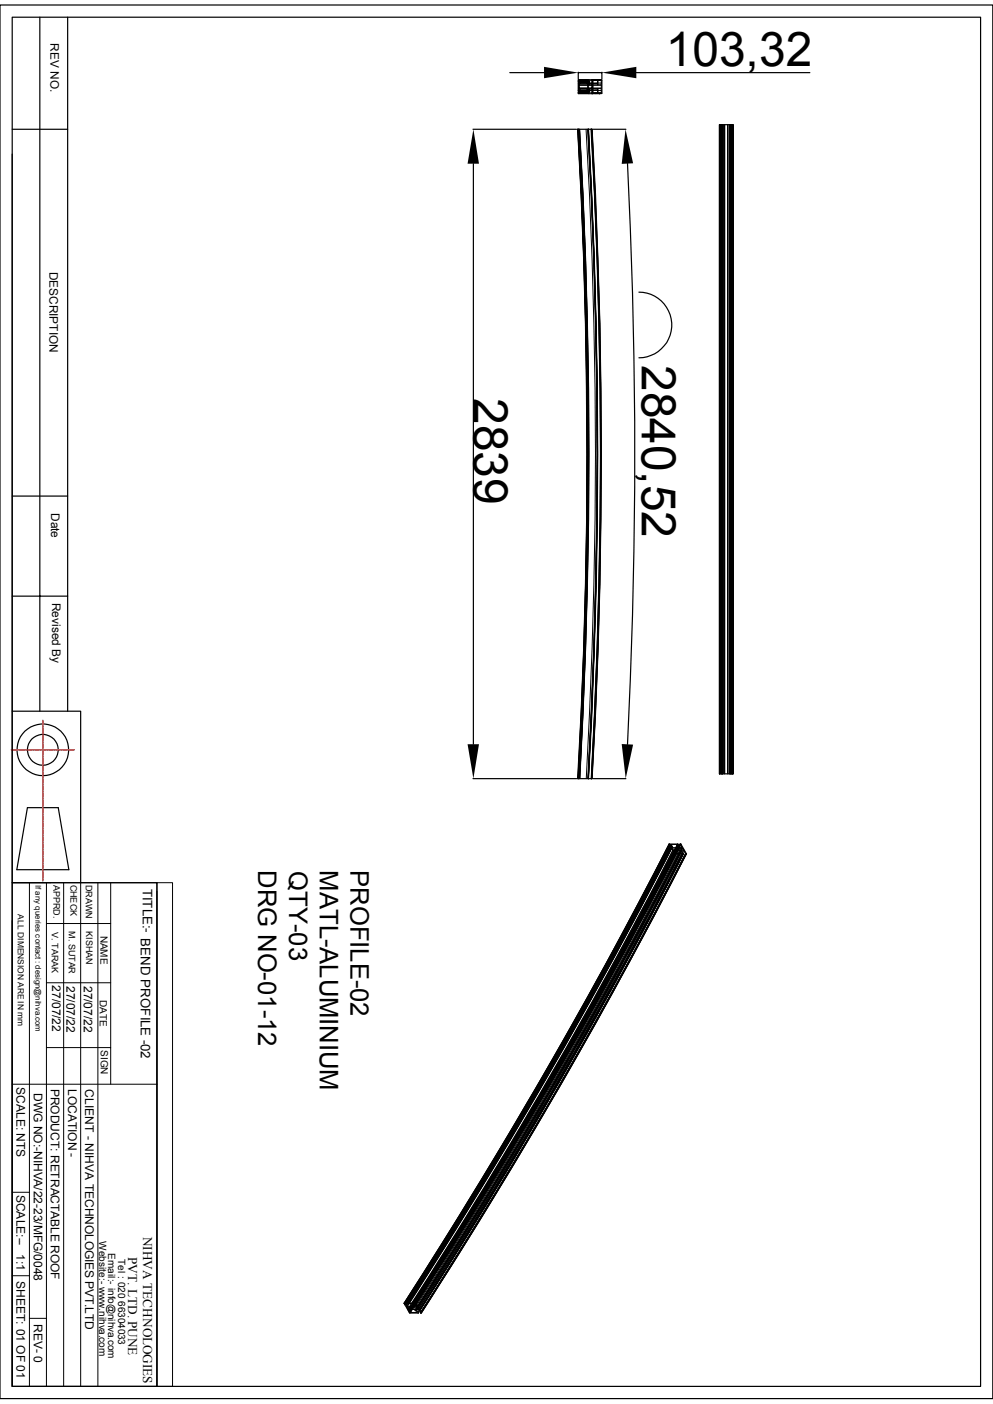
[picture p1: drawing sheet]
<svg xmlns="http://www.w3.org/2000/svg" width="210mm" height="297mm" viewBox="0 0 210 297" stroke-linecap="round" stroke-linejoin="round" font-family="sans-serif">
<g fill="none" stroke="#000" stroke-width=".25">
<path d="M0 1.1h210v294.8h-210zM2.6 3.6h204.8v289.7h-204.8zM8.4 3.6v146.9M14.3 3.6v146.9M107.8 15.4h7.3M122.3 15.3v1.4M122.3 15.4h5M122.4 19.4h.2M122.4 17.3h.2M122.4 19.2h.2M122.4 17.4h.2M122.4 19.4l-.1 .1 .1 .3h2.1"/>
<path d="M122.4 19.2l.2 .1-.2 .1M122.4 17.3l.2 .1-.3 .1v1.7h.1M122.5 18h2.7v.6h-2.7zM122.6 17.1l-.1-.1h2v.6h-.4l.4 .1v.2h-2v-.2h.2M122.7 19h-.2v-.3h2v.3h-.4v.1h.4v.6h-2l.1-.1M124.1 19h-1.4l.1 .3-.2 .3h1.9M124.4 17v.1M124.4 17.7v.2M124.4 18v.6M124.4 18.7v.3M124.4 19.6v.1M124.5 17.1h-1.9l.2 .3-.1 .3h1.4"/>
<path d="M124.5 19.7h.1M124.5 16.9h-2.2v.3l.1 .1M125.2 19.7v-1h-.7v1M125.2 17v.9h-.7v-.9M125.2 19.8h.1M125.2 16.9h.1M125.2 16.9h-.7l.7 .1M125.2 19.7h-.7v.1h.7M125.2 19.7v.1M125.2 16.9v.1M127.2 19.8h-.5M127.2 19.7l.1-2.8h-2v2.9h1.5"/>
<path d="M127.3 15.3v1.4M134.6 15.4h36.7M2.6 32.6v117.9h14.5v36.2M2.6 27.3h11.7M100 27.3h21.9M100.1 34.6v122.8M122.2 27.3h2.8M122.2 27.3a1212.3 1212.3 0 0 1 0 137.4h.1M122.2 27.3a1199.3 1199.3 0 0 1 .1 137.4M124.4 27.3a1212.3 1212.3 0 0 1 0 137.4M124.5 27.3a1212.3 1212.3 0 0 1 0 137.4M125 27.3h.1"/>
<path d="M125 27.3a1199.3 1199.3 0 0 1 .1 137.4M125.1 27.3a1212.3 1212.3 0 0 1 0 137.4M125.2 27.3a1189.8 1189.8 0 0 1 0 137.4 1212.3 1212.3 0 0 0 0-137.4zM125.3 27.3h-.2M125.5 27.3h6.9M132.7 34.6a1224.2 1224.2 0 0 1 0 122.9M152.1 26.4l.1 137.3zM152.2 26.4h2.8M155 26.4l.1 137.3zM135.1 61.8a6.9 6.9 0 0 1 7 6.9 6.9 6.9 0 0 1-7 7M2.6 104.9h11.7M2.6 126.1h11.7"/>
<path d="M2.6 150.5v36.2M5.8 170.9h6.5l2.3 13.1h-11zM100 164.7h22M125.2 164.7h-2.9M125.5 164.7h6.9M141.5 178.6a1120.6 1120.6 0 0 1-56 97.1M141.5 178.6h1.8M141.6 178.6a1158.9 1158.9 0 0 1-56.1 97.1M143.3 178.7l.3 .4M143.3 178.6a1144.1 1144.1 0 0 1-56.1 97.1M143.3 178.6h.1a1106.7 1106.7 0 0 1-56.1 97.1h-.1M143.4 178.6a1093.3 1093.3 0 0 1-56.2 97.2l.5 .6 .3-.4"/>
<path d="M143.8 178.6a1120.6 1120.6 0 0 1-56 97.1M143.8 178.6h.1a1153.6 1153.6 0 0 1-56.1 97.1M143.9 178.6h.1M144 178.6a1144.1 1144.1 0 0 1-56.1 97.1M144 178.6a1120.6 1120.6 0 0 1-56.1 97.1M144 178.6l1.2 2a1128.4 1128.4 0 0 1-56.1 97.1l-1.1-2M152.2 163.7h2.8M2.6 186.7h30.6v106.6h-30.6zM2.6 194.8v98.5M145.2 180.6a1148.9 1148.9 0 0 1-56.1 97.1M85.5 275.7l.1 .3 .3 .1h-.2l.7 1.2 .3 .1-.2 .1M85.5 275.7h1.7"/>
<path d="M85.5 275.7h.1M85.7 275.8l.4 .4h-.2l.1 .2M85.7 275.8h-.1h1.6l.3 .4h-.3l.1-.3M85.7 275.8h.1M85.8 276l-.1 .1M86.1 276.2h.1M86.3 277h1.6l.2 .2-.3 .1h.3l.2 .4h-1.6l.1-.3zM86.4 275.8l-.3 .4M86.4 275.8l-.4 .6M86.5 277.5l.2 .2h1.7M86.5 276.5l-.2 .4h2.2l-.2-.4h-2.2l.2 .4M86.6 277l-.2 .2"/>
<path d="M86.6 277.3l-.1 .2M86.8 277.5l-.1 .2M87.2 277l-.4 .5M87.2 276.2h.3l.1 .2M87.8 275.7h.1M87.8 275.7v.1M87.8 275.8l.4 .6h-2.2M87.9 277l-.1 .2M88.7 277.2l-.3 .5M88.7 277.3l-.2 .4M88.9 277.7l-.4-.7h-.5l.4 .7M88.9 277.7h.1"/>
<path d="M88.9 277.7h.2M89.1 277.7h.1"/>
<circle cx="9.1" cy="158.6" r="5.5"/>
<circle cx="9.1" cy="158.6" r="3.3"/>
</g>
<g fill="none" stroke="#808080" stroke-width=".25">
<path d="M122.4 19.2h.2M122.4 19.4h.2M122.4 17.3h.2M122.4 17.5h.2M122.8 19.3h1.7M122.8 17.4h1.7M122.8 19.1h1.3M122.8 17.6h1.3M124.6 16.9h.6M124.6 19.7h.6M125.3 16.9h1.9M125.3 19.7h1.9"/>
<path d="M85.8 275.8h-.1M85.9 276l-.1 .1M86.1 275.8l-.1 .2M86.4 275.8l-.3 .4M86.7 277.4l-.1 .1M86.8 277l-.1 .2M86.9 277l-.2 .2M87.1 277l-.3 .4M88.7 277.2l-.3 .5M88.7 277.3l-.2 .4"/>
</g>
<g fill="none" stroke="#000" stroke-width=".21">
<path d="M122.3 16.9h2v.3M122.3 19.2h2M122.3 19.5h2M122.3 17.2h2M122.4 16.9l-.1 .4h.3v.2h-.3v1.7l.3 .1v.1h-.3l.1 .4M122.5 19.6v.1M122.5 17v.1M122.5 17.7v.2M122.5 18v.6M122.5 18.7v.3M122.6 17.4h1.7v1.8M122.7 19h.1"/>
<path d="M122.7 19.2h1.6M122.8 19.3l-.2 .3M122.8 17.6l-.1 .1M122.8 19h1.9h-.6M122.8 17.6h1.8h-.5M122.8 19.4h1.5M122.8 17.4l1.6 .1M122.8 19.1v.2M122.8 19.3h1.9M123.6 17.3h.8h-1.8h1.8M123.8 19.8h.4M123.8 16.9h.4"/>
<path d="M124.1 17.6v.1M124.1 19v.1M124.2 17.7h.4M124.3 17.2v.1M124.3 19.2h.1M124.3 19.5v.2h-2M124.4 19.2h-1.8h1.8h-.8M124.4 17.5h-2.1M124.4 19.2h.1h-2h2v.2h-2h2h-1.9l1.7 .1M124.4 17.3h.1h-2h2v.2h-2h2h-.1M124.4 19.2h.1M124.4 17.3h.1"/>
<path d="M124.5 17.1l.2 .3M124.5 17v.9v-.2h1.9v.2M124.5 17v.6h.7M124.5 16.9h.1M124.5 19.7v.1M124.6 16.9l-.1 .1M124.6 16.9h1.8h-1.2M124.6 19.7h1.8h-1.2M124.6 19h.1M124.7 19.3l-.2 .3M124.7 19h.1M124.7 17.4l-.1 .2"/>
<path d="M124.7 17.4h-1.9v.2M124.7 19.1v.2M125.2 19.7v.1M125.2 16.9l2 .1v.6M125.2 18.7h1.9l.1 .4h-2zM125.2 19.7h2M125.2 16.9h2M125.2 16.9h.1M125.2 17.6v.3h1.9l.1-.3M125.2 18h2v.6h-2zM125.2 19.7h.1M125.2 17.6h2"/>
<path d="M125.2 17v.6M125.2 19.7v-.6h-.7v.6M125.3 16.9v2.9M126 17h.4v.9M126 19.7h.4M126 16.9h.4M126.1 17.6v.1M126.1 19v.1M126.4 18.7v.3h-1.9v-.3v1M126.4 17v.6M126.4 19.1v.6M126.4 19.8h-.4"/>
<path d="M126.4 18.7v1M126.7 17h.3M126.7 19.7h.3M126.8 16.9h.4M127.2 19.8h-.5M127.2 19.1v.6h-2M122.2 27.3a1199.3 1199.3 0 0 1 .1 137.4M122.4 27.3a1199.3 1199.3 0 0 1 0 137.4M122.5 27.3a1199.3 1199.3 0 0 1 0 137.4M122.6 27.3a1239.2 1239.2 0 0 1 0 137.4 1199.3 1199.3 0 0 0 0-137.4M124 27.3a1199.3 1199.3 0 0 1 0 137.4M124.4 27.3a1212.3 1212.3 0 0 1 0 137.4h.1"/>
<path d="M125.1 27.3a1212.3 1212.3 0 0 1 0 137.4M125.2 27.3a1212.3 1212.3 0 0 1 0 137.4M152.2 26.4v137.3M152.4 26.4v137.3M152.5 26.4v137.3M152.5 26.4v137.3zM152.6 26.4v137.3zM152.7 26.4v137.3M152.7 26.4v137.3zM152.8 26.4v137.3M152.9 26.4v137.3M153.2 26.4v137.3"/>
<path d="M153.3 26.4v137.3M153.9 26.4v137.3M154 26.4v137.3M154.3 26.4v137.3M154.4 26.4v137.3M154.4 26.4v137.3zM154.5 26.4v137.3zM154.6 26.4v137.3M154.6 26.4v137.3zM154.7 26.4v137.3zM154.8 26.4v137.3M154.9 26.4v137.3"/>
<path d="M155 26.4v137.3M122.3 164.7a1212.3 1212.3 0 0 0 0-137.4 1199.3 1199.3 0 0 1 0 137.4M124.3 164.7a1212.3 1212.3 0 0 0 0-137.4 1199.3 1199.3 0 0 1 .1 137.4M141.5 178.6a1128.4 1128.4 0 0 1-56 97.1M141.5 178.6h.1M141.5 178.6l.1 .2M141.6 178.8l.2 .1M141.6 178.8a1128.4 1128.4 0 0 1-56 97.1M141.7 178.6a1081.8 1081.8 0 0 1-56 97.2M141.7 178.6a1144.1 1144.1 0 0 1-56.1 97.2M141.7 178.6h1.6l.2 .4M141.7 178.7h.1"/>
<path d="M141.8 179a1128.4 1128.4 0 0 1-56.1 97.1M141.8 179a1164.8 1164.8 0 0 1-56 97M141.8 178.7a1138.6 1138.6 0 0 1-56 97.1M141.8 178.7l.3 .2M141.8 179l.8 1.2M141.9 179h-.1M141.9 179l.1-.1-.1-.1a1192.2 1192.2 0 0 1-56.2 97.2M141.9 179a1145.1 1145.1 0 0 1-56 97M142 179a1144.1 1144.1 0 0 1-56.1 97.1M142.1 178.9l.1 .2M142.1 179.3a1154.5 1154.5 0 0 1-55.7 96.5M142.1 179.3h1.6a1128.4 1128.4 0 0 1-56.1 97.1"/>
<path d="M142.1 179.3l-.2-.2a1128.4 1128.4 0 0 1-56 97.1M142.1 178.9a1146 1146 0 0 1-56 96.9M142.1 179.4h2.3l.2 .4M142.2 179.1a1138.7 1138.7 0 0 1-56.1 97.1M142.2 179.1a1136.4 1136.4 0 0 1-55.8 96.7 1140.9 1140.9 0 0 0 55.8-96.7h-.3M142.3 179.8a1131.2 1131.2 0 0 1-55.8 96.7M142.3 179.8h2.3a1153.6 1153.6 0 0 1-56.1 97.1M142.3 179.8l-.2-.4a1158.9 1158.9 0 0 1-56 97.1M142.4 179.9l.1 .2a1125.2 1125.2 0 0 1-55.9 96.9M142.4 179.9a1128.4 1128.4 0 0 1-56.1 97.1M142.4 179.9h1.6l.1 .2M143.3 179v.1"/>
<path d="M143.3 179a1137.9 1137.9 0 0 1-56 96.9M143.3 179h.2a1120.6 1120.6 0 0 1-56 97.2M143.3 178.6a1158.9 1158.9 0 0 1-56.1 97.2 1144.1 1144.1 0 0 0 56.1-97.2M143.3 179.1a1158.9 1158.9 0 0 1-56.1 97.1M143.3 179.1h.3l.1 .2M143.3 178.6h.1a1144.1 1144.1 0 0 1-56.1 97.2M143.3 178.6v.1M143.6 179.1l-9.9 18.9M143.6 179.1l.1 .2a1127 1127 0 0 1-55.7 96.7M143.7 179.3h.6a1128.4 1128.4 0 0 1-56.1 97.1M143.8 178.6h.1M143.8 178.6a1128.4 1128.4 0 0 1-56 97.1 1120.6 1120.6 0 0 0 56.1-97.1"/>
<path d="M143.9 178.6l.2 .4M144 179.9a1144.1 1144.1 0 0 1-56.1 97.1 1155.6 1155.6 0 0 0 55.9-96.9M144.1 179.9h.5M144.1 179.9l.3 .7a1157.8 1157.8 0 0 1-55.7 96.6 1142.8 1142.8 0 0 0 55.8-96.6M144.1 179.9a1144.1 1144.1 0 0 1-56.1 97.1M144.1 179a1120.6 1120.6 0 0 1-56 97.2M144.1 179l.2 .3M144.4 179.4a1158.9 1158.9 0 0 1-56.1 97.1M144.6 179.9a1144.1 1144.1 0 0 1-56.1 97.1M144.6 179.9l.2 .2M155 163.7h.1M2.6 186.7h30.6"/>
<path d="M6.2 186.7v106.6M9.8 195.4h13.6M9.8 186.7v106.6M13.5 186.7v106.6M17.1 186.7v106.6M20.7 186.7v106.6M23.4 186.7v42.7M33.2 186.7h3.3v106.6h-3.3zM33.2 188.6v104.7M132.7 199.7a992.3 992.3 0 0 1-19.2 34.4M137.8 189.4a1110 1110 0 0 1-51.3 87.9M142.5 180.2a1144.1 1144.1 0 0 1-56.1 97.1"/>
<path d="M142.5 180.1h.2M142.6 180.2l.2 .1h-.2M142.6 180.4a1144.1 1144.1 0 0 1-56.1 97.1M142.6 180.3l-7 13.5-7.2 13.4-15.2 26.8M142.6 180.2l-3.3 6.4M142.6 180.4l.1 .2M142.6 180.3a1138.6 1138.6 0 0 1-55.9 97.1M142.6 180.3v.1M142.7 180.6h.1M142.7 180.6a1128.4 1128.4 0 0 1-56.1 97.1M142.7 180.1h.1M142.7 180.5h.1"/>
<path d="M142.7 180.1a1155.6 1155.6 0 0 1-55.9 96.9M142.7 180.3a1106.9 1106.9 0 0 1-29.1 53.3M142.7 180.6a1158.9 1158.9 0 0 1-56 97.1M142.7 180.1a1130.3 1130.3 0 0 1-55.8 96.9M142.7 180.1l.2 .2M142.7 180.6h1.8M142.8 180.6a1145.1 1145.1 0 0 1-56 96.9M142.8 180.6h1.6a1158.9 1158.9 0 0 1-56.1 97.1M142.8 180.6l-.1-.1a1128.4 1128.4 0 0 1-56 97.1M142.8 180.5l-11.9 22.6-12.4 22.1M142.9 180.3l-.1 .2M142.9 180.4l-8.4 16.1"/>
<path d="M142.9 180.3l-12 22.6-12.3 22.1M143.8 180.1h.3l.3 .5M143.8 180.1h.3a1128.4 1128.4 0 0 1-56 97.1M143.9 180.1a1168.6 1168.6 0 0 1-56.1 97.2M144.1 180.1a1137.7 1137.7 0 0 1-56 97.2M144.4 180.6h.1M144.5 180.6a1133.9 1133.9 0 0 1-56.1 97.1M144.5 180.6l-7.6 14.7M144.8 180.1l.2 .5M144.8 180.1a1137.7 1137.7 0 0 1-56.1 97.2 1122 1122 0 0 0 55.8-96.7M145 180.6a1128.4 1128.4 0 0 1-56.1 97.1M145 180.6a1158.9 1158.9 0 0 1-56 97.1"/>
<path d="M145 180.6h.1M145.1 180.6a1144.1 1144.1 0 0 1-56.1 97.1M145.1 180.6h.1a1142.6 1142.6 0 0 1-56.1 97.1M9.8 207.9h13.6M128.9 206.7a1211 1211 0 0 1-41.4 69.5M131.1 206a1184.2 1184.2 0 0 1-42.4 71.3M2.6 229.4h30.6M9.8 221.6h13.6M110.9 237.9l-1.5 2.4a1161.4 1161.4 0 0 1-22.8 37M111.4 237.4a1128.9 1128.9 0 0 1-24.7 40.1M111.8 236.9a1216.8 1216.8 0 0 1-24.6 40.1M116.7 228.3a1135 1135 0 0 1-29.6 48.7"/>
<path d="M116.8 228.3a1212.1 1212.1 0 0 1-30.1 49.3M2.6 252.2h3.6M2.6 269.9h3.6M6.2 278.9h3.6"/>
</g>
<path d="M115.1 14.1l7.2 1.3-7.2 1.2zM127.3 15.4l7.3-1.3v2.5zM100.1 27.3l1.2 7.3h-2.4zM132.3 27.3l1.6 7.2-2.4 .2zM98.9 157.4h2.4l-1.2 7.3zM131.5 157.4l2.4 .1-1.6 7.2z" fill="#000"/>
<g fill="none" stroke="#f00" stroke-width=".25">
<path d="M2.4 158.6h.6M3.1 158.6h.1M3.3 158.6h1.2M4.6 158.6h.1M4.7 158.6h.8M5.6 158.6h.1M5.7 158.6h.3M6.1 158.6h.9M7.1 158.6h.1M7.2 158.6h.9M8.2 158.6h.3M8.6 158.6h.1"/>
<path d="M8.7 158.6h.7M9.1 152.4v.8M9.1 153.2v.3M9.1 153.6v.1M9.1 153.8v.7M9.1 154.6h.1M9.1 154.7v1.3M9.1 156.1h.1M9.1 156.2v.8M9.1 157.1h.1M9.1 157.2v.3M9.1 157.6v.9"/>
<path d="M9.1 158.5v.1M9.1 158.7v.9M9.1 159.6v.3M9.5 158.6h.1M9.7 158.6h1.2M11 158.6h.1M11.1 158.6h.8M12 158.6h.1M12.1 158.6h.3M12.5 158.6h.9M13.5 158.6h.1M13.6 158.6h.9"/>
<path d="M14.6 158.6h.3M15.7 158.6h-.8M9.1 160v.9M9.1 161h.1M9.1 161.1v.9M9.1 162.1v.3M9.1 162.5h.1M9.1 162.6v.8M9.1 163.4v.1M9.1 163.6v1.2M9.1 164.9v.1M9.1 165.1v.7"/>
<path d="M9.1 165.9h.1M9.1 166v.3M9.1 166.4v.9M9.1 167.4h.1M9.1 167.5v.9M9.1 168.5v.3M9.1 168.9v.9M9.1 169.8v.1M9.1 170v.9M9.1 170.9v.3M9.1 171.3v.1M9.1 171.5v.7"/>
<path d="M9.1 172.3h.1M9.1 172.4v1.3M9.1 173.8h.1M9.1 173.9v.8M9.1 174.8h.1M9.1 174.9v.3M9.1 175.3v.8M9.1 176.2v.1M9.1 176.4v.8M9.1 177.3v.3M9.1 177.7v.9M9.1 178.7h.1"/>
<path d="M9.1 178.8v.9M9.1 179.8v.3M9.1 180.2h.1M9.1 180.3v.8M9.1 181.1v.1M9.1 181.3v1.2M9.1 182.6v.1M9.1 182.8v.7M9.1 183.6h.1M9.1 183.7v.3M9.1 184.1v.9M9.1 185.1h.1"/>
<path d="M9.1 185.2v.9M9.1 186.2v.2"/>
</g>
<g font-size="10.1">
<text x="140.8" y="13.9">103,32</text>
<text x="135.7" y="77.2" transform="rotate(90 135.7 77.2)">2840,52</text>
<text x="100.2" y="84.2" transform="rotate(90 100.2 84.2)">2839</text>
</g>
<g font-size="5.4">
<text x="54.6" y="184.1" transform="rotate(90 54.6 184.1)">DRG NO-01-12</text>
<text x="61.1" y="184.3" transform="rotate(90 61.1 184.3)">QTY-03</text>
<text x="67.6" y="184.2" transform="rotate(90 67.6 184.2)">MATL-ALUMINIUM</text>
<text x="74.1" y="184.1" transform="rotate(90 74.1 184.1)">PROFILE-02</text>
</g>
<g font-size="2.8">
<text x="30.2" y="188" transform="rotate(90 30.2 188)">TITLE:- BEND PROFILE -02</text>
<text x="30.3" y="261.6" transform="rotate(90 30.3 261.6)">NIHVA TECHNOLOGIES</text>
<text x="27.1" y="265.9" transform="rotate(90 27.1 265.9)">PVT. LTD. PUNE</text>
</g>
<g font-size="2.5">
<text x="10.7" y="9.2" transform="rotate(90 10.7 9.2)">REV NO.</text>
<text x="10.5" y="57.5" transform="rotate(90 10.5 57.5)">DESCRIPTION</text>
<text x="10.8" y="108.5" transform="rotate(90 10.8 108.5)">Date</text>
<text x="11" y="127.5" transform="rotate(90 11 127.5)">Revised By</text>
<text x="11" y="208.4" transform="rotate(90 11 208.4)">27/07/22</text>
<text x="14.1" y="208.6" transform="rotate(90 14.1 208.6)">27/07/22</text>
<text x="17.7" y="208.5" transform="rotate(90 17.7 208.5)">27/07/22</text>
<text x="3.5" y="230" transform="rotate(90 3.5 230)">SCALE: NTS</text>
<text x="7.2" y="231.2" transform="rotate(90 7.2 231.2)">DWG NO:-NIHVA/22-23/MFG/0048</text>
<text x="10.8" y="230.3" transform="rotate(90 10.8 230.3)">PRODUCT: RETRACTABLE ROOF</text>
<text x="14.4" y="230.3" transform="rotate(90 14.4 230.3)">LOCATION -</text>
<text x="18" y="230.4" transform="rotate(90 18 230.4)">CLIENT - NIHVA TECHNOLOGIES PVT.LTD</text>
<text x="3.5" y="252.7" transform="rotate(90 3.5 252.7)">SCALE:--</text>
<text x="3.5" y="265.3" transform="rotate(90 3.5 265.3)">1:1</text>
<text x="3.5" y="271" transform="rotate(90 3.5 271)">SHEET: 01 OF 01</text>
<text x="7.2" y="280" transform="rotate(90 7.2 280)">REV- 0</text>
</g>
<g font-size="2.1">
<text x="21.3" y="197.9" transform="rotate(90 21.3 197.9)">NAME</text>
<text x="21.1" y="211.5" transform="rotate(90 21.1 211.5)">DATE</text>
<text x="21.3" y="222.1" transform="rotate(90 21.3 222.1)">SIGN</text>
<text x="21" y="262.6" transform="rotate(90 21 262.6)">Website:- www.nihva.com</text>
<text x="22.9" y="265" transform="rotate(90 22.9 265)">Email:- info@nihva.com</text>
<text x="25" y="266.3" transform="rotate(90 25 266.3)">Tel : 020 66304033</text>
</g>
<g font-size="1.9">
<text x="11.3" y="187.2" transform="rotate(90 11.3 187.2)">APPRD.</text>
<text x="14.9" y="187.1" transform="rotate(90 14.9 187.1)">CHECK</text>
<text x="18.1" y="187.2" transform="rotate(90 18.1 187.2)">DRAWN</text>
<text x="11" y="197.1" transform="rotate(90 11 197.1)">V. TARAK</text>
<text x="14.6" y="196.9" transform="rotate(90 14.6 196.9)">M. SUTAR</text>
<text x="18.2" y="197" transform="rotate(90 18.2 197)">KISHAN</text>
</g>
<text font-size="1.8" x="3.8" y="193.4" transform="rotate(90 3.8 193.4)">ALL DIMENSION ARE IN mm</text>
<text font-size="1.7" x="7.5" y="187.2" transform="rotate(90 7.5 187.2)">If any queries contact : design@nihva.com</text>
</svg>
